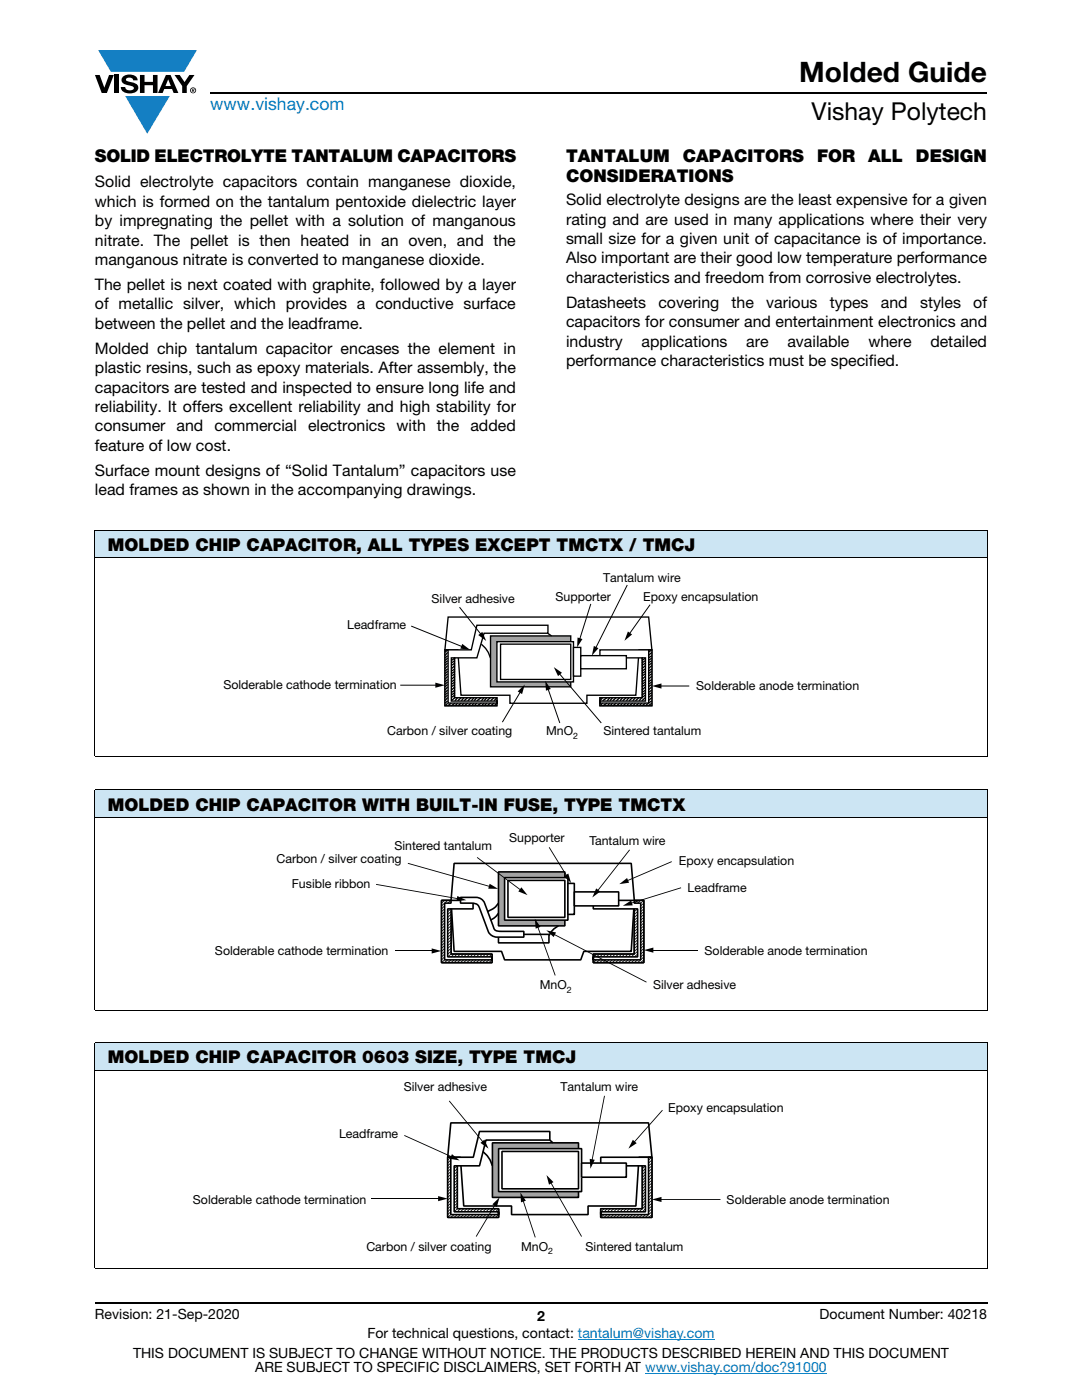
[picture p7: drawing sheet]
<svg xmlns="http://www.w3.org/2000/svg" width="216mm" height="279mm" viewBox="0 0 216 279" stroke-linecap="round" stroke-linejoin="round" font-family="sans-serif">
<g fill="#147fc3">
<path d="M19.6 10h19.7l-2.6 4.3h-1.1h-13.5z"/>
<path d="M25 19.2h8.9l-4.5 7.5z"/>
</g>
<g fill="#000">
<path d="M18.9 15h1l.9 2.5 1-2.5h.9l-1.4 3.6h-1zM22.9 15h.9v3.6h-.9zM24.6 15.3a2.1 2.1 0 0 1 2.8 .3l.1 .4h-.9a.79 .79 0 0 0-.7-.5 .79 .79 0 0 0-.8 .4l.3 .3 1 .2a1.08 1.08 0 0 1 1.2 1 1.08 1.08 0 0 1-1.1 1.2 1.73 1.73 0 0 1-2.4-1.2h.9a.96 .96 0 0 0 .8 .6 .96 .96 0 0 0 .9-.4 1.31 1.31 0 0 0-1.2-.6 1.03 1.03 0 0 1-1.1-.6 1.03 1.03 0 0 1 .2-1.1zM27.9 15h.9v1.3h1.7v-1.3h.9v3.6h-.9v-1.6h-1.7v1.6h-.9zM34.8 15h1.1l.9 1.4 1-1.4h1l-1.5 2.2v1.4h-.9v-1.4z"/>
<path d="M33.6 15.9l.5 1.3h-1.1zM33.1 15l-1.6 3.6h1l.3-.8h1.5l.3 .8h1l-1.6-3.6z"/>
<path d="M38.4 17.8h.2v.2h-.2zM38.3 17.7v.7h.1v-.3l.4 .3-.2-.3 .2-.2-.1-.2z"/>
<path d="M38.1 18a.46 .46 0 0 1 .9 0 .46 .46 0 0 1-.9 0zM37.9 18a.6 .6 0 0 0 1.2 0 .6 .6 0 0 0-1.2 0z"/>
</g>
<path d="M42 18.6h155M18.9 260h178.1" fill="none" stroke="#000" stroke-width=".36"/>
<path d="M115.3 267.3h27.3M128.7 274h36.3" fill="none" stroke="#007ec4" stroke-width=".2"/>
<g fill="#cce5f3">
<path d="M18.9 105.9h178.1v5.4h-178.1z"/>
<path d="M18.9 157.6h178.1v5.5h-178.1z"/>
<path d="M18.9 208.1h178.1v5.5h-178.1z"/>
</g>
<g fill="none" stroke="#000" stroke-width=".2">
<path d="M18.9 105.9h178.1M18.9 111.3h178.1M18.9 105.9v45M197 105.9v45M18.9 150.9h178.1M18.9 157.6h178.1M18.9 157.7v43.9M197 157.7v43.9M18.9 163.1h178.1M18.9 201.7h178.1M18.9 208.1h178.1M18.9 213.6h178.1"/>
<path d="M18.9 208.2v44.9M197 208.2v44.9M18.9 253.2h178.1"/>
</g>
<path d="M89.4 123.1h40l.7 6.6h-2.6l-.6 9.1h-9.8v1.6h-15.4v-1.6h-9.7l-.7-9.1h-2.5z" fill="none" stroke="#000" stroke-width=".27"/>
<path d="M88.8 129.7h5.2l1.2-4.9h14.1v1.6h-12.7l-1.4 4.9h-4.5v8h8.4v1.5h-10.3z" fill-rule="evenodd" fill="#fff"/>
<path d="M88.8 129.7h5.2l1.2-4.9h14.1v1.6h-12.7l-1.4 4.9h-4.5v8h8.4v1.5h-10.3z" fill="none" stroke="#000" stroke-width=".27"/>
<path d="M97.9 126.9h16v10.2h-16z" fill="#a2a2a2"/>
<path d="M97.9 126.9h16v10.2h-16z" fill="none" stroke="#000" stroke-width=".27"/>
<path d="M99.2 128.1h15.2v8h-15.2z" fill="#fff"/>
<path d="M99.2 128.1h15.2v8h-15.2z" fill="none" stroke="#000" stroke-width=".27"/>
<path d="M99.9 128.6h14v7h-14z" fill="#fff"/>
<path d="M99.9 128.6h14v7h-14z" fill="none" stroke="#000" stroke-width=".27"/>
<path d="M114.4 129.2h1.5v5.7h-1.5z" fill="#fff"/>
<path d="M114.4 129.2h1.5v5.7h-1.5z" fill="none" stroke="#000" stroke-width=".27"/>
<path d="M119.7 129.7h10.4v11.1h-10.4v-1.5h8.5v-8h-8.5z" fill-rule="evenodd" fill="#fff"/>
<path d="M96.1 128.6a5.5 5.5 0 0 1 1.8 2.7M109.3 126.4l.8 .5M119.7 129.7h10.4v11.1h-10.4v-1.5h8.5v-8h-8.5z" fill="none" stroke="#000" stroke-width=".27"/>
<path d="M88.8 129.7h.6v10.6h9.7v-.4h-9v-8.6h.6v8h8.4v1.5h-10.3z" fill-rule="evenodd" fill="#fff"/>
<g fill="none" stroke="#000" stroke-width=".27">
<path d="M88.8 129.7h.6v10.6h9.7v-.4h-9v-8.6h.6v8h8.4v1.5h-10.3zM89.3 129.7l-.5 .5M89.3 130.2l-.5 .6M89.3 130.8l-.5 .5M89.3 131.3l-.5 .5M89.3 131.8l-.5 .5M89.3 132.3l-.5 .5M89.3 132.8l-.5 .7M89.3 138.7l-.5 .5M89.3 139.9l-.5 .5M89.3 139.2l-.5 .7M89.3 133.5l-.5 .5"/>
<path d="M89.3 134.5l-.5 .4M89.3 134l-.5 .5M89.3 134.9l-.5 .7M89.3 136.1l-.5 .5M89.3 135.6l-.5 .5M89.3 136.6l-.5 .5M89.3 137.7l-.5 .5M89.3 137.1l-.5 .6M89.3 138.2l-.5 .5M90.8 132.8l-.7 .7M90.8 132.3l-.7 .5M90.8 131.3l-.7 .5"/>
<path d="M90.8 133.5l-.7 .5M90.8 131.8l-.7 .5M90.8 134.5l-.7 .4M90.8 134l-.7 .5M90.8 134.9l-.7 .7M90.8 136.1l-.7 .5M90.8 135.6l-.7 .5M90.8 136.6l-.7 .5M90.8 137.7l-.7 .5M90.8 137.1l-.7 .6M90.8 138.2l-.7 .5M90.8 139.2l-.7 .7"/>
<path d="M90.8 138.7l-.7 .5M91.3 139.2l-.5 .7M92.1 139.2l-.8 .7M92.6 139.2l-.5 .7M93.3 139.2l-.7 .7M94.1 139.2l-.8 .7M94.6 139.2l-.5 .7M95.1 139.2l-.5 .7M96.1 139.2l-1 .7M96.6 139.2l-.5 .7M97.1 139.2l-.5 .7M97.9 139.2l-.8 .7"/>
<path d="M98.6 139.2l-.7 .7M99.1 139.2l-.5 .7M89.3 140.4l-.5 .4M90.1 140.4l-.8 .4M90.8 140.4l-.7 .4M91.3 140.4l-.5 .4M92.1 140.4l-.8 .4M92.6 140.4l-.5 .4M93.3 140.4l-.7 .4M94.1 140.4l-.8 .4M94.6 140.4l-.5 .4M95.1 140.4l-.5 .4"/>
<path d="M96.1 140.4l-1 .4M96.6 140.4l-.5 .4M97.1 140.4l-.5 .4M97.9 140.4l-.8 .4M98.6 140.4l-.7 .4M99.1 140.4l-.5 .4"/>
</g>
<path d="M119.7 139.3h8.5v-8h.6v8.6h-9.1v.4h9.7v-10.6h.7v11.1h-10.4z" fill-rule="evenodd" fill="#fff"/>
<g fill="none" stroke="#000" stroke-width=".27">
<path d="M119.7 139.3h8.5v-8h.6v8.6h-9.1v.4h9.7v-10.6h.7v11.1h-10.4zM120.3 139.2l-.6 .7M121.2 139.2l-.9 .7M121.7 139.2l-.5 .7M122.3 139.2l-.6 .7M123 139.2l-.7 .7M123.7 139.2l-.7 .7M124.3 139.2l-.6 .7M125 139.2l-.7 .7M125.5 139.2l-.5 .7M126.3 139.2l-.8 .7M126.8 139.2l-.5 .7"/>
<path d="M127.5 139.2l-.7 .7M128.8 132.8l-.7 .7M128.8 132.3l-.7 .5M128.8 131.3l-.7 .5M128.8 133.5l-.7 .5M128.8 131.8l-.7 .5M128.8 134.5l-.7 .4M128.8 134l-.7 .5M128.8 134.9l-.7 .7M128.8 136.1l-.7 .5M128.8 135.6l-.7 .5M128.8 136.6l-.7 .5"/>
<path d="M128.8 137.7l-.7 .5M128.8 137.1l-.7 .6M128.8 138.2l-.7 .5M128.8 138.7l-.7 .5-.6 .7M128.8 139.2l-.7 .7M130.1 129.7l-.8 .5M130.1 130.2l-.8 .6M130.1 130.8l-.8 .5M130.1 131.3l-.8 .5M130.1 131.8l-.8 .5M130.1 132.3l-.8 .5M130.1 132.8l-.8 .7"/>
<path d="M130.1 138.7l-.8 .5M130.1 139.9l-1.3 .9M130.1 139.2l-.8 .7M130.1 133.5l-.8 .5M130.1 134.5l-.8 .4M130.1 134l-.8 .5M130.1 134.9l-.8 .7M130.1 136.1l-.8 .5M130.1 135.6l-.8 .5M130.1 136.6l-.8 .5M130.1 137.7l-.8 .5M130.1 137.1l-.8 .6"/>
<path d="M130.1 138.2l-.8 .5M120.3 140.4l-.6 .4M121.2 140.4l-.9 .4M121.7 140.4l-.5 .4M122.3 140.4l-.6 .4M123 140.4l-.7 .4M123.7 140.4l-.7 .4M124.3 140.4l-.6 .4M125 140.4l-.7 .4M125.5 140.4l-.5 .4M126.3 140.4l-.8 .4M126.8 140.4l-.5 .4"/>
<path d="M127.5 140.4l-.7 .4M128.1 140.4l-.6 .4M128.8 140.4l-.7 .4M130.1 140.4l-.8 .4"/>
</g>
<path d="M103.9 138l-3.7 6.1" fill="none" stroke="#000" stroke-width=".2"/>
<path d="M103.3 138l1.4-1.4-.5 1.9z" fill="#000"/>
<path d="M115.9 130.8h9.1v2.7h-9.1z" fill="#fff"/>
<path d="M115.9 130.8h9.1v2.7h-9.1z" fill="none" stroke="#000" stroke-width=".27"/>
<path d="M125.2 116.8l-6.4 12.6M79.9 136.7h7.3M82 124.9l10.4 4.2M91.7 121.2l4.4 5.5M109.3 137.3l2.4 7M111.5 134.3l8.5 10M117.9 120.5l-2.3 7.2M129.7 120.7l-4.2 5.9M131.6 136.9h5.9" fill="none" stroke="#000" stroke-width=".2"/>
<path d="M86.9 136.2l1.9 .5-1.9 .6zM92.2 128.5l1.6 1.2-1.9-.2zM95.4 126.7l.8-.6 .8 1.8zM108.8 135.9l1.1 1.6-1 .3zM110.5 133.1l1.6 1.2-.7 .6zM115.2 127.2l1 .3-1 1.7zM118.5 128.9l.9 .5-1.3 1.4zM125.3 126l.8 .6-1.5 1.3zM130.1 136.9l1.9-.5v1z" fill="#000"/>
<path d="M90.6 172.3h35.4l.6 7.4-.6 10.2h-9.5l-.6 1.7h-15.2l-.6-1.7h-9.5l-.6-10.2z" fill="#fff"/>
<path d="M90.5 172.3l.1-.1h35.4l.1 .1 .6 7.4-.6 10.2h-.1v-.2v.2h-.2l.6-10.2-.6-7.2h-35l-.6 7.2 .6 10h9.3l.7 1.7h15l.7-1.7h9.5v.2h.1l-.1 .1h-9.4l-.7 1.7h-15.2l-.7-1.7h-9.4l-.1-.1-.7-10.2z" fill="#000"/>
<path d="M88.1 179.7h6.3v1.7h-4.4v9h8.2v1.7h-10.1z" fill="#fff"/>
<path d="M88.1 179.5h6.3v.2h-.2h.2v.2h-6.1v12.1h9.7v-1.4h-8l-.2-.2v-9l.2-.2h4.2v-1.5h.2v-.2l.2 .2v1.7l-.2 .1h-4.2v8.8h8l.1 .1v1.7l-.1 .2h-10.1l-.2-.2v-12.4z" fill="#000"/>
<path d="M99.5 174h13.2v10.8h-13.2z" fill="#a2a2a2"/>
<path d="M99.3 174l.2-.2h13.2l.2 .2v10.8h-.2v-.2v.2h-.2v-10.6h-12.9v10.4h13.1v.2h.2l-.2 .1h-13.2l-.2-.1z" fill="#000"/>
<path d="M100.7 175.2h12.6v8.4h-12.6z" fill="#fff"/>
<path d="M100.5 175.2l.2-.2h12.6l.2 .2v8.4h-.2v-.1v.1h-.1v-8.3h-12.4v8.2h12.5v.1h.2l-.2 .2h-12.6l-.2-.2z" fill="#000"/>
<path d="M101.4 175.7h11.3v7.4h-11.3z" fill="#fff"/>
<path d="M101.4 175.5h11.3l.2 .2v7.4h-.2v-.2v.2h-.2v-7.2h-11v7h11.2v.2h.2l-.2 .1h-11.3l-.2-.1v-7.4z" fill="#000"/>
<path d="M113.3 176.3h1.3v6.2h-1.3z" fill="#fff"/>
<path d="M113.2 176.3l.1-.2h1.3l.2 .2v6.2h-.2v-.2v.2h-.2v-6h-.9v5.8h1.1v.2h.2l-.2 .1h-1.3l-.1-.1z" fill="#000"/>
<path d="M118.4 179.7h10.1v12.4h-10.1v-1.7h8.2v-9h-8.2z" fill="#fff"/>
<path d="M118.2 179.7l.2-.2h10.1l.1 .2v12.4l-.1 .2h-10.1l-.2-.2v-1.7l.2-.1h8v-8.8h-8l-.2-.1v-1.7h.2v.2v-.2h.1v1.5h8.1l.1 .2v9l-.1 .2h-8.1v1.4h9.8v-12.1h-9.9v-.2zM110.2 185.5l.5-.5 .1 .2-.1-.2 .7-.4 .1 .3-1.1 .8-.7 1.1-.3-.2 .3-.5 .2 .1-.2-.1z" fill="#000"/>
<path d="M88.1 179.7h1.9v.5h-1.3v11.4h9.5v-.6h-8.9v-9.6h.7v9h8.2v1.7h-10.1z" fill="#fff"/>
<g fill="#000">
<path d="M87.9 179.7l.2-.2h1.9l.2 .2v.5l-.2 .2h-1.1v11h9.1v-.3h-8.7l-.1-.1v-9.6l.1-.2h.7l.2 .2v8.9h8l.1 .1v1.7l-.1 .2h-10.1l-.2-.2v-12.4h.2v.2v-.2h.2v12.3h9.7v-1.4h-8l-.2-.2v-8.9h-.3v9.3h8.7l.1 .2v.6l-.1 .1h-9.5l-.1-.1v-11.4l.1-.1h1.1v-.2h-1.7v-.2zM88.1 181.3l.6-.6 .1 .1-.6 .6zM88.1 181.9l.6-.6 .1 .1-.6 .6zM88.1 182.4l.6-.5 .1 .1-.6 .5zM88.1 183l.6-.6 .1 .1-.6 .6zM88.1 183.6l.6-.6 .1 .1-.6 .6zM88.1 184.1l.6-.5 .1 .1-.6 .5zM88.1 190.4l.6-.6 .1 .1-.6 .6zM88.1 191.5l.6-.6 .1 .1-.6 .6zM88.1 190.9l.6-.5 .1 .1-.6 .5zM88.1 184.7l.6-.6 .1 .1-.6 .6zM88.1 185.8l.6-.5 .1 .1-.6 .5z"/>
<path d="M88.1 185.3l.6-.6 .1 .1-.6 .6zM88.1 186.4l.6-.6 .1 .1-.6 .6zM88.1 187.5l.6-.5 .1 .1-.6 .5zM88.1 187l.6-.6 .1 .1-.6 .6zM88.1 188.1l.6-.6 .1 .1-.6 .6zM88.1 189.2l.6-.5 .1 .1-.6 .5zM88.1 188.7l.6-.6 .1 .1-.6 .6zM88.1 189.8l.6-.6 .1 .1-.6 .6zM88.1 192.1l.6-.6 .1 .1-.6 .6zM88.7 192.1l.6-.6 .1 .1-.6 .6zM89.3 184.7l.6-.6 .2 .1-.7 .6zM89.3 186.4l.6-.6 .2 .1-.7 .6z"/>
<path d="M89.3 188.1l.6-.6 .2 .1-.7 .6zM89.3 189.8l.6-.6 .2 .1-.7 .6zM89.3 184.1l.6-.5 .1 .1-.6 .5zM89.3 183.6l.6-.6 .1 .1-.6 .6zM89.3 185.8l.6-.5 .1 .1-.6 .5zM89.3 185.3l.6-.6 .1 .1-.6 .6zM89.3 187.5l.6-.5 .1 .1-.6 .5zM89.3 187l.6-.6 .1 .1-.6 .6zM89.3 189.2l.6-.5 .1 .1-.6 .5zM89.3 188.7l.6-.6 .1 .1-.6 .6zM89.3 190.9l.6-.5 .1 .1-.6 .5zM89.3 190.4l.6-.6 .1 .1-.6 .6z"/>
<path d="M89.3 192.1l.6-.6 .1 .1-.6 .6zM89.9 190.9l.7-.5 .1 .1-.6 .5zM89.9 192.1l.7-.6 .1 .1-.6 .6zM90.6 192.1l.6-.6 .1 .1-.6 .6zM90.6 190.9l.6-.5 .1 .1-.6 .5zM91.2 192.1l.6-.6 .1 .1-.6 .6zM91.2 190.9l.6-.5 .1 .1-.6 .5zM91.8 192.1l.6-.6 .2 .1-.7 .6zM91.8 190.9l.6-.5 .2 .1-.7 .5zM92.5 192.1l.6-.6 .1 .1-.6 .6zM92.5 190.9l.6-.5 .1 .1-.6 .5zM93.1 192.1l.6-.6 .1 .1-.6 .6z"/>
<path d="M93.1 190.9l.6-.5 .1 .1-.6 .5zM93.7 190.9l.6-.5 .2 .1-.7 .5zM93.7 192.1l.6-.6 .2 .1-.7 .6zM94.3 190.9l.7-.5 .1 .1-.7 .5zM94.3 192.1l.7-.6 .1 .1-.7 .6zM95 190.9l.6-.5 .1 .1-.6 .5zM95 192l.6-.5 .1 .1-.6 .6zM95.6 192.1l.6-.6 .1 .1-.6 .6zM95.6 190.9l.6-.5 .1 .1-.6 .5zM96.2 192.1l.6-.6 .2 .1-.7 .6zM96.2 190.9l.6-.5 .2 .1-.7 .5zM96.9 192l.6-.5 .1 .1-.6 .6z"/>
<path d="M96.9 190.9l.6-.5 .1 .1-.6 .5zM97.5 190.9l.6-.5 .1 .1-.6 .5zM97.5 192.1l.6-.6 .1 .1-.6 .6z"/>
</g>
<path d="M126.6 179.7h1.9v12.4h-10.1v-1.7h8.2v-9h.6v9.6h-8.8v.6h9.4v-11.4h-1.2z" fill="#fff"/>
<g fill="#000">
<path d="M126.6 179.5h1.9v.2h-.2h.2v.2h-1.8v.2h1.1l.2 .1v11.4l-.2 .1h-9.4l-.2-.1v-.6l.2-.2h8.7v-9.3h-.4v8.9l-.1 .2h-8.1v1.4h9.8v-12.3h.2v-.2l.1 .2v12.4l-.1 .2h-10.1l-.2-.2v-1.7l.2-.1h8v-8.9l.2-.2h.6l.2 .2v9.6l-.2 .1h-8.7v.3h9.2v-11h-1.1l-.2-.2v-.5zM118.3 190.9l.6-.5 .1 .1-.6 .5zM118.3 192.1l.6-.6 .1 .1-.6 .6zM118.9 192l.7-.5 .1 .1-.7 .6zM118.9 190.9l.7-.5 .1 .1-.7 .5zM119.6 192.1l.6-.6 .1 .1-.6 .6zM119.6 190.9l.6-.5 .1 .1-.6 .5zM120.2 192.1l.6-.6 .1 .1-.6 .6zM120.2 190.9l.6-.5 .1 .1-.6 .5zM120.8 192l.7-.5 .1 .1-.7 .6zM120.8 190.9l.7-.5 .1 .1-.7 .5zM121.5 192.1l.6-.6 .1 .1-.6 .6z"/>
<path d="M121.5 190.9l.6-.5 .1 .1-.6 .5zM122.1 192.1l.6-.6 .1 .1-.6 .6zM122.1 190.9l.6-.5 .1 .1-.6 .5zM122.7 192l.7-.5 .1 .1-.7 .6zM122.7 190.9l.7-.5 .1 .1-.7 .5zM123.4 192.1l.6-.6 .1 .1-.6 .6zM123.4 190.9l.6-.5 .1 .1-.6 .5zM124 192.1l.6-.6 .1 .1-.6 .6zM124 190.9l.6-.5 .1 .1-.6 .5zM124.6 192l.7-.5 .1 .1-.7 .6zM124.6 190.9l.7-.5 .1 .1-.7 .5zM125.3 192.1l.6-.6 .1 .1-.6 .6z"/>
<path d="M125.3 190.9l.6-.5 .1 .1-.6 .5zM125.9 192.1l.6-.6 .1 .1-.6 .6zM125.9 190.9l.6-.5 .1 .1-.6 .5zM126.5 184.7l.7-.6 .1 .1-.7 .6zM126.5 186.4l.7-.6 .1 .1-.7 .6zM126.5 188.1l.7-.6 .1 .1-.7 .6zM126.5 189.8l.7-.6 .1 .1-.7 .6zM126.5 184.1l.7-.5 .1 .1-.7 .5zM126.5 183.6l.7-.6 .1 .1-.7 .6zM126.5 185.8l.7-.5 .1 .1-.7 .5zM126.5 185.3l.7-.6 .1 .1-.7 .6zM126.5 187.5l.7-.5 .1 .1-.7 .5z"/>
<path d="M126.5 187l.7-.6 .1 .1-.7 .6zM126.5 189.2l.7-.5 .1 .1-.7 .5zM126.5 188.7l.7-.6 .1 .1-.7 .6zM126.5 190.4l.7-.6 .1 .1-.7 .6zM126.5 190.9l.7-.5 .1 .1-.7 .5zM126.5 192l.7-.5 .1 .1-.7 .6zM127.2 192.1l.6-.6 .1 .1-.6 .6zM127.8 180.7l.6-.5 .1 .1-.6 .5zM127.8 181.3l.6-.6 .1 .1-.6 .6zM127.8 181.9l.6-.6 .1 .1-.6 .6zM127.8 182.4l.6-.5 .1 .1-.6 .5zM127.8 183l.6-.6 .1 .1-.6 .6z"/>
<path d="M127.8 183.6l.6-.6 .1 .1-.6 .6zM127.8 184.1l.6-.5 .1 .1-.6 .5zM127.8 190.4l.6-.6 .1 .1-.6 .6zM127.8 191.5l.6-.6 .1 .1-.6 .6zM127.8 190.9l.6-.5 .1 .1-.6 .5zM127.8 184.7l.6-.6 .1 .1-.6 .6zM127.8 185.8l.6-.5 .1 .1-.6 .5zM127.8 185.3l.6-.6 .1 .1-.6 .6zM127.8 186.4l.6-.6 .1 .1-.6 .6zM127.8 187.5l.6-.5 .1 .1-.6 .5zM127.8 187l.6-.6 .1 .1-.6 .6zM127.8 188.1l.6-.6 .1 .1-.6 .6z"/>
<path d="M127.8 189.2l.6-.5 .1 .1-.6 .5zM127.8 188.7l.6-.6 .1 .1-.6 .6zM127.8 189.8l.6-.6 .1 .1-.6 .6zM127.8 192.1l.6-.6 .1 .1-.6 .6z"/>
</g>
<path d="M114.6 178h8.8v2.8h-8.8z" fill="#fff"/>
<path d="M114.4 178l.2-.2h8.8l.2 .2v2.8h-.2v-.2v.2h-.1v-2.6h-8.5v2.4h8.6v.2h.2l-.2 .1h-8.8l-.2-.1z" fill="#000"/>
<path d="M99.5 186.5h10v1.7h-10z" fill="#fff"/>
<g fill="#000">
<path d="M88.1 180.2l.6-.6 .1 .2-.6 .5zM88.1 180.7l1.2-1.1 .1 .2-1.2 1zM89.3 180.2l.6-.6 .1 .2-.6 .5zM126.5 180.2l.7-.6 .1 .2-.7 .5zM127.2 180.2l.6-.6 .1 .2-.6 .5zM127.8 180.2l.6-.6 .1 .2-.6 .5zM89.3 183l.6-.6 .2 .1-.7 .6zM89.3 182.4l.6-.5 .1 .1-.6 .5zM89.3 181.9l.6-.6 .1 .1-.6 .6zM99.3 186.5l.2-.2h10l.2 .2v1.7l-.2 .1h-10v-.1h.1h-.1v-.2h9.9v-1.4h-9.8v1.6h-.1v.1l-.2-.1zM126.5 183l.7-.6 .1 .1-.7 .6zM126.5 182.4l.7-.5 .1 .1-.7 .5z"/>
<path d="M126.5 181.9l.7-.6 .1 .1-.7 .6z"/>
</g>
<path d="M91.9 179.1h3.1a1.87 1.87 0 0 1 1.7 1.1l1.7 4.6a1.03 1.03 0 0 0 .9 1l5.2 .1v1.1h-5.4a1.99 1.99 0 0 1-1.6-1l-1.8-4.7a1.4 1.4 0 0 0-1.6-1.1h-2.2z" fill="#fff"/>
<g fill="#000">
<path d="M75.1 176.4l16.4 2.9v.2l-16.5-2.9zM81.4 172.2l16.5 4.7v.1l-16.5-4.6zM91.3 178.8l1.7 .8-1.9 .2zM95.3 171l8.8 6.6-.1 .2-8.9-6.6zM97.7 176.4l1.7 1h-2zM104 177.1l1.3 1.5-1.9-.7zM109.5 169.1h.2l3.5 5.8h-.1zM112.5 174.9l.9-.6 .6 1.9zM119 177.3l.8 .6-1.6 1.2zM123.6 176.4l1.5-1.2 .4 1zM125.6 169.5l.1 .2-6.5 8.2-.1-.1zM124.3 180.8l1.6-1.1 .4 1z"/>
<path d="M125 175.8l9-3.9 .1 .1-9.1 3.9zM125.7 180.2l10.2-3.1v.2l-10.1 3.1zM86.1 189.3l2 .5-2 .5zM97.2 181.8a4 4 0 0 0 2.1-1.7l.3 .2-.4 .5-.1-.1 .1 .1-.5 .5-.7 .4v-.1v.1l-.7 .4zM97.8 183.5l.8-.5 .7-.8 .3 .1-.3 .4-.1-.1 .1 .1-.6 .6-.2 .2-.1-.2 .1 .2-.6 .3zM91.7 179.1l.2-.2h3.1a2.02 2.02 0 0 1 1.8 1.2l1.8 4.7a.96 .96 0 0 0 1.1 .9h4.8l.2 .2v.6h-.3v-.5h-4.3a1.42 1.42 0 0 1-1.8-1.1l-1.8-4.7-.3-.4-.9-.5h-3.2v.8h2.4a1.43 1.43 0 0 1 1.4 1.2l1.7 4.6-.1 .1 .1-.1 .6 .7 .9 .3h5.3v-.4h.3v.5l-.2 .2h-5.4a2.13 2.13 0 0 1-1.8-1.2l-2-5.1-.3-.3-.5-.2h-2.6l-.2-.2zM106.7 183.4l1.2 1.6-1 .3zM107.2 184.9l.1-.1 3.6 9.8-.2 .1zM109 185.7l1.9 .4-.4 .9zM110.4 186.3l18.6 9.6v.2l-18.6-9.6zM128.5 189.6l1.9-.5v1z"/>
</g>
<path d="M78.8 189.8h7.7M130 189.6h9.3" fill="none" stroke="#000" stroke-width=".2"/>
<path d="M89.9 224.1h39.5l.7 6.9h-2.6l-.6 9.7h-9.6v1.7h-15.2v-1.7h-9.6l-.6-9.7h-2.6z" fill="#fff"/>
<path d="M89.8 224.1l.2-.2h39.4l.2 .2 .6 6.8-.1 .2h-2.4l-.7 9.6h-.1v-.2v.2h-.2l.6-9.8 .2-.1h2.4l-.6-6.5h-39.2l-.6 6.5h2.4l.1 .1 .7 9.6h9.4l.1 .2v1.5h15v-1.5l.1-.2h9.6v.2h.1l-.1 .1h-9.4v1.6l-.2 .2h-15.2l-.2-.2v-1.6h-9.4l-.1-.1-.7-9.6h-2.4l-.1-.2z" fill="#000"/>
<path d="M89.3 231h5.1l1.3-5.2h14v1.7h-12.7l-1.3 5.2h-4.5v8.5h8.3v1.8h-10.2z" fill="#fff"/>
<path d="M89.2 231l.1-.2h5l1.2-5 .2-.2h14l.2 .2v1.7l-.2 .2h-12.7l-.2-.2 .2-.1h12.5v-1.4h-13.7l-1.2 5-.2 .1h-4.9v11.7h9.8v-1.4h-8.1l-.1-.2v-8.5l.1-.2h4.4l1.2-5 .2 .2v-.2l.1 .1-1.3 5.1-.1 .1h-4.3v8.3h8.1l.2 .1v1.8l-.2 .1h-10.2l-.1-.1z" fill="#000"/>
<path d="M98.3 228.1h17.1v10.9h-17.1z" fill="#a2a2a2"/>
<path d="M98.1 228.1l.2-.2h17.1l.2 .2v10.9h-.2v-.2v.2h-.1v-10.8h-16.9v10.6h17v.2h.2l-.2 .1h-17.1l-.2-.1z" fill="#000"/>
<path d="M99.5 229.2h16.6v8.6h-16.6z" fill="#fff"/>
<path d="M99.3 229.2l.2-.1h16.5l.2 .1v8.6h-.2v-.2v.2h-.1v-8.4h-16.2v8.2h16.3v.2h.2l-.2 .2h-16.5l-.2-.2z" fill="#000"/>
<path d="M100.2 229.8h15.2v7.5h-15.2z" fill="#fff"/>
<path d="M100.2 229.6h15.2l.2 .2v7.5h-.2v-.2v.2h-.1v-7.3h-15v7.1h15.1v.2h.2l-.2 .1h-15.2l-.2-.1v-7.5z" fill="#000"/>
<path d="M119.9 231h10.2v12h-10.2v-1.8h8.3v-8.5h-8.3z" fill="#fff"/>
<path d="M96.2 229.9l.3-.2a5.9 5.9 0 0 1 1.9 2.9l-.3 .1a5.5 5.5 0 0 0-1.9-2.8zM109.8 227.4l.6 .6-.2 .2-.6-.6zM119.7 231l.2-.2h10.2l.1 .2v12l-.1 .1h-10.2l-.2-.1v-1.8l.2-.1h8.1v-8.3h-8.1l-.2-.1v-1.7h.2v.1v-.1h.1v1.5h8.2l.1 .2v8.5l-.1 .2h-8.2v1.4h9.9v-11.7h-10v-.1z" fill="#000"/>
<path d="M89.3 231h.7v11.4h9.5v-.6h-8.9v-9.1h.6v8.5h8.3v1.8h-10.2z" fill="#fff"/>
<g fill="#000">
<path d="M89.3 231.4l.6-.5 .1 .1-.6 .6zM89.3 232.1l.6-.6 .1 .1-.6 .6zM89.3 232.6l.6-.5 .1 .1-.6 .5zM89.3 233.2l.6-.6 .1 .1-.6 .6zM89.3 233.8l.6-.6 .1 .1-.6 .6zM89.3 234.3l.6-.5 .1 .1-.6 .5zM89.3 234.9l.6-.6 .1 .1-.6 .6zM89.3 235.5l.6-.6 .1 .1-.6 .6zM89.3 236.6l.6-.6 .1 .2-.6 .5zM89.3 236l.6-.5 .1 .1-.6 .6zM89.3 237.2l.6-.6 .1 .1-.6 .6zM89.3 238.4l.6-.6 .1 .1-.6 .6z"/>
<path d="M89.3 237.7l.6-.5 .1 .1-.6 .6zM89.3 238.9l.6-.5 .1 .1-.6 .5zM89.3 240.1l.6-.6 .1 .1-.6 .6zM89.3 239.5l.6-.6 .1 .1-.6 .6zM90.6 235.5l.6-.6 .1 .1-.6 .6zM90.6 233.8l.6-.6 .1 .1-.6 .6zM90.6 236.6l.6-.6 .1 .2-.6 .5zM90.6 236l.6-.5 .1 .1-.6 .6zM90.6 237.2l.6-.6 .1 .1-.6 .6zM90.6 238.4l.6-.6 .1 .1-.6 .6zM90.6 237.7l.6-.5 .1 .1-.6 .6zM90.6 238.9l.6-.6 .1 .1-.6 .6z"/>
<path d="M90.6 240.1l.6-.6 .1 .1-.6 .6zM90.6 239.5l.6-.6 .1 .1-.6 .6zM90.6 234.9l.6-.6 .1 .1-.6 .6zM90.6 234.3l.6-.5 .1 .1-.6 .5zM90.6 233.2l.6-.6 .1 .1-.6 .6zM89.2 231l.1-.2h.7l.1 .2v11.2h9.2v-.2h-8.7l-.1-.2v-9.1l.1-.2h.6l.2 .2v8.4h8.1l.2 .1v1.8l-.2 .1h-10.2v-.1h.2h-.2v-.2h10v-1.4h-8.1l-.1-.2v-8.4h-.3v8.9h8.7l.2 .1v.6l-.2 .2h-9.5l-.2-.2v-11.3h-.3v11.9h-.2v.1l-.1-.1zM89.3 241.2l.6-.6 .1 .1-.6 .6zM89.3 242.3l.6-.5 .1 .1-.6 .6zM89.3 241.8l.6-.6 .1 .1-.6 .6zM89.3 240.6l.6-.5 .1 .1-.6 .5zM89.3 242.9l.6-.6 .1 .2-.6 .5zM89.9 242.9l.7-.6 .1 .2-.7 .5z"/>
<path d="M90.6 240.6l.6-.5 .1 .1-.6 .5zM90.6 241.8l.6-.6 .1 .1-.6 .6zM90.6 241.2l.6-.6 .1 .1-.6 .6zM90.6 242.9l.6-.6 .1 .2-.6 .5zM91.2 241.8l.6-.6 .1 .1-.6 .6zM91.2 242.9l.6-.6 .1 .2-.6 .5zM91.8 241.8l.7-.6 .1 .1-.7 .6zM91.8 242.9l.7-.6 .1 .2-.7 .5zM92.5 242.9l.6-.6 .1 .2-.6 .5zM92.5 241.8l.6-.6 .1 .1-.6 .6zM93.1 242.9l.6-.6 .1 .2-.6 .5zM93.1 241.8l.6-.6 .1 .1-.6 .6z"/>
<path d="M93.7 241.8l.7-.6 .1 .1-.7 .6zM93.7 242.9l.7-.6 .1 .2-.7 .5zM94.4 242.9l.6-.6 .1 .2-.6 .5zM94.4 241.8l.6-.6 .1 .1-.6 .6zM95 241.8l.6-.6 .1 .1-.6 .6zM95 242.9l.6-.6 .1 .2-.6 .5zM95.6 241.8l.7-.6 .1 .1-.7 .6zM95.6 242.9l.7-.6 .1 .2-.7 .5zM96.3 241.8l.6-.6 .1 .1-.6 .6zM96.3 242.9l.6-.6 .1 .2-.6 .5zM96.9 242.9l.6-.6 .1 .2-.6 .5zM96.9 241.8l.6-.6 .1 .1-.6 .6z"/>
<path d="M97.5 241.8l.7-.6 .1 .1-.7 .6zM97.5 242.9l.7-.6 .1 .2-.7 .5zM98.2 242.9l.6-.6 .1 .2-.6 .5zM98.2 241.8l.6-.6 .1 .1-.6 .6zM98.8 241.8l.6-.6 .2 .1-.7 .6zM98.8 242.9l.6-.6 .1 .2-.6 .5z"/>
</g>
<path d="M129.4 231h.7v12h-10.2v-1.8h8.3v-8.5h.6v9.1h-8.9v.6h9.5z" fill="#fff"/>
<g fill="#000">
<path d="M128.1 235.5l.6-.6 .1 .1-.6 .6zM128.1 233.8l.6-.6 .1 .1-.6 .6zM128.1 237.2l.6-.6 .1 .1-.6 .6zM128.1 238.4l.6-.6 .1 .1-.6 .6zM128.1 238.9l.6-.6 .1 .1-.6 .6zM128.1 240.1l.6-.6 .1 .1-.6 .6zM128.1 234.9l.6-.6 .1 .1-.6 .6zM128.1 234.3l.6-.5 .1 .1-.6 .5zM128.1 233.2l.6-.6 .1 .1-.6 .6zM128.1 236.6l.6-.6 .1 .2-.6 .5zM128.1 236l.6-.5 .1 .1-.6 .6zM128.1 237.8l.6-.6 .1 .1-.6 .6z"/>
<path d="M128.1 239.5l.6-.6 .1 .1-.6 .6zM129.4 232.1l.6-.7 .1 .2-.6 .6zM129.4 233.8l.6-.6 .1 .1-.6 .6zM129.4 235.5l.6-.6 .1 .1-.6 .6zM129.4 237.2l.6-.6 .1 .1-.6 .6zM129.4 238.4l.6-.6 .1 .1-.6 .6zM129.4 240.1l.6-.6 .1 .1-.6 .6zM129.4 231.4l.6-.5 .1 .1-.6 .6zM129.4 232.6l.6-.5 .1 .1-.6 .5zM129.4 233.2l.6-.6 .1 .1-.6 .6zM129.4 234.3l.6-.5 .1 .1-.6 .5zM129.4 234.9l.6-.6 .1 .1-.6 .6z"/>
<path d="M129.4 236.6l.6-.6 .1 .2-.6 .5zM129.4 236l.6-.5 .1 .1-.6 .6zM129.4 237.7l.6-.5 .1 .1-.6 .6zM129.4 238.9l.6-.5 .1 .1-.6 .5zM129.4 239.5l.6-.6 .1 .1-.6 .6zM119.8 241.8l.7-.6 .1 .1-.7 .6zM119.8 242.9l.7-.6 .1 .2-.7 .5zM120.5 241.8l.6-.6 .1 .1-.6 .6zM120.5 242.9l.6-.6 .1 .2-.6 .5zM121.1 241.8l.6-.6 .1 .1-.6 .6zM121.1 242.9l.6-.6 .1 .2-.6 .5zM121.7 241.8l.7-.6 .1 .1-.7 .6z"/>
<path d="M121.7 242.9l.7-.6 .1 .2-.7 .5zM122.4 241.8l.6-.6 .1 .1-.6 .6zM122.4 242.9l.6-.6 .1 .2-.6 .5zM123 241.8l.6-.6 .1 .1-.6 .6zM123 242.9l.6-.6 .1 .2-.6 .5zM123.6 241.8l.7-.6 .1 .1-.7 .6zM123.6 242.9l.7-.6 .1 .2-.7 .5zM124.3 241.8l.6-.6 .1 .1-.6 .6zM124.3 242.9l.6-.6 .1 .2-.6 .5zM124.9 241.8l.6-.6 .1 .1-.6 .6zM124.9 242.9l.6-.6 .1 .2-.6 .5zM125.5 241.8l.7-.6 .1 .1-.7 .6z"/>
<path d="M125.5 242.9l.7-.6 .1 .2-.7 .5zM126.2 241.8l.6-.6 .1 .1-.6 .6zM126.2 242.9l.6-.6 .1 .2-.6 .5zM126.8 241.8l.6-.6 .2 .1-.7 .6zM126.8 242.9l.6-.6 .2 .2-.7 .5zM127.4 241.8l.7-.6 .1 .1-.6 .6zM127.5 242.9l.6-.6 .1 .2-.6 .5zM128.1 241.8l.6-.6 .1 .1-.6 .6zM128.1 240.6l.6-.5 .1 .1-.6 .5zM128.1 241.2l.6-.6 .1 .1-.6 .6zM128.1 242.9l.6-.6 .1 .2-.6 .5zM128.7 242.9l.7-.6 .1 .2-.7 .5z"/>
<path d="M129.4 241.8l.6-.6 .1 .1-.6 .6zM129.4 241.2l.6-.6 .1 .1-.6 .6zM129.4 242.3l.6-.5 .1 .1-.6 .6zM129.4 240.6l.6-.5 .1 .1-.6 .5zM129.4 242.9l.6-.6 .1 .2-.6 .5zM129.2 231l.2-.2h.7l.1 .2v12h-.1v-.2v.2h-.2v-11.9h-.3v11.3l-.2 .2h-9.5l-.2-.2v-.6l.2-.1h8.7v-8.9h-.3v8.4l-.1 .2h-8.2v1.4h10.1v.2h.1l-.1 .1h-10.2l-.2-.1v-1.8l.2-.1h8.1v-8.4l.2-.2h.6l.2 .2v9.1l-.2 .2h-8.8v.2h9.2z"/>
</g>
<path d="M116 232.1h9v2.8h-9z" fill="#fff"/>
<g fill="#000">
<path d="M89.6 219.8l.1-.1 6.9 8.3-.2 .1zM120.5 218.7h.2l-2.5 13h-.2zM80.7 226.5l9.6 4.4v.1l-9.7-4.3zM87.4 238.7l1.9 .5-1.9 .5zM90.2 230.3l1.5 1.3-1.9-.3zM95.9 228.1l.8-.7 .8 1.8zM103.8 238l1.1 1.6-.9 .4zM109 234.5l1.4 1.4-.8 .5zM117.7 231.3l1 .2-.9 1.7zM115.9 232.1l.2-.1h8.9l.1 .1v2.8h-.1v-.1v.1h-.2v-2.6h-8.6v2.5h8.8v.1h.1l-.1 .2h-8.9l-.2-.2zM126.3 227.5l.7 .6-1.6 1.1zM130.1 239.4l1.9-.5v1z"/>
<path d="M132.1 221.5l.2 .1-5.8 6.5-.1-.1zM98.8 240.3l.1 .1-3.8 6.4-.2-.1zM98.3 240.3l1.4-1.3-.6 1.9zM104.3 239.5l.1-.1 2.5 7.5-.2 .1zM109.7 235.9l.2-.1 6.2 10.9-.1 .1z"/>
</g>
<path d="M74.1 239.2h13.7M131.6 239.4h12.2" fill="none" stroke="#000" stroke-width=".2"/>
<text font-size="5.6" x="159.5" y="16.4">Molded Guide</text>
<text font-size="4.9" x="161.9" y="24">Vishay Polytech</text>
<text font-size="3.5" fill="#007ec4" x="42" y="21.9">www.vishay.com</text>
<g font-size="3.5">
<text x="18.9" y="32.3">SOLID ELECTROLYTE TANTALUM CAPACITORS</text>
<text x="112.9" y="32.3">TANTALUM</text>
<text x="136.2" y="32.3">CAPACITORS</text>
<text x="163" y="32.3">FOR</text>
<text x="173.2" y="32.3">ALL</text>
<text x="182.8" y="32.3">DESIGN</text>
<text x="112.9" y="36.2">CONSIDERATIONS</text>
<text x="21.5" y="110">MOLDED CHIP CAPACITOR, ALL TYPES EXCEPT TMCTX / TMCJ</text>
<text x="21.5" y="161.8">MOLDED CHIP CAPACITOR WITH BUILT-IN FUSE, TYPE TMCTX</text>
<text x="21.5" y="212.2">MOLDED CHIP CAPACITOR 0603 SIZE, TYPE TMCJ</text>
</g>
<g font-size="3.2">
<text x="18.9" y="37.4">Solid electrolyte capacitors contain manganese dioxide,</text>
<text x="18.9" y="41.3">which is formed on the tantalum pentoxide dielectric layer</text>
<text x="112.9" y="40.9">Solid electrolyte designs are the least expensive for a given</text>
<text x="18.9" y="45.2">by impregnating the pellet with a solution of manganous</text>
<text x="112.9" y="44.8">rating and are used in many applications where their very</text>
<text x="18.9" y="49">nitrate. The pellet is then heated in an oven, and the</text>
<text x="18.9" y="52.9">manganous nitrate is converted to manganese dioxide.</text>
<text x="112.9" y="48.7">small size for a given unit of capacitance is of importance.</text>
<text x="112.9" y="52.6">Also important are their good low temperature performance</text>
<text x="18.9" y="57.9">The pellet is next coated with graphite, followed by a layer</text>
<text x="112.9" y="56.5">characteristics and freedom from corrosive electrolytes.</text>
<text x="18.9" y="61.7">of metallic silver, which provides a conductive surface</text>
<text x="18.9" y="65.6">between the pellet and the leadframe.</text>
<text x="112.9" y="61.4">Datasheets</text>
<text x="112.9" y="65.3">capacitors for consumer and entertainment electronics and</text>
<text x="131.4" y="61.4">covering</text>
<text x="146" y="61.4">the</text>
<text x="152.9" y="61.4">various</text>
<text x="165.6" y="61.4">types</text>
<text x="175.8" y="61.4">and</text>
<text x="183.6" y="61.4">styles</text>
<text x="194.2" y="61.4">of</text>
<text x="18.9" y="70.6">Molded chip tantalum capacitor encases the element in</text>
<text x="112.9" y="69.2">industry</text>
<text x="128" y="69.2">applications</text>
<text x="148.9" y="69.2">are</text>
<text x="157.1" y="69.2">available</text>
<text x="173.3" y="69.2">where</text>
<text x="185.6" y="69.2">detailed</text>
<text x="18.9" y="74.4">plastic resins, such as epoxy materials. After assembly, the</text>
<text x="112.9" y="73">performance characteristics must be specified.</text>
<text x="18.9" y="78.3">capacitors are tested and inspected to ensure long life and</text>
<text x="18.9" y="82.2">reliability. It offers excellent reliability and high stability for</text>
<text x="18.9" y="86.1">consumer and commercial electronics with the added</text>
<text x="18.9" y="90">feature of low cost.</text>
<text x="18.9" y="94.9">Surface mount designs of “Solid Tantalum” capacitors use</text>
<text x="18.9" y="98.8">lead frames as shown in the accompanying drawings.</text>
</g>
<g font-size="2.8">
<text x="18.9" y="263.3">Revision: 21-Sep-2020</text>
<text x="107.2" y="263.6">2</text>
<text x="163.6" y="263.3">Document Number: 40218</text>
<text x="73.3" y="267.1">For technical questions, contact: tantalum@vishay.com</text>
<text x="26.5" y="271">THIS DOCUMENT IS SUBJECT TO CHANGE WITHOUT NOTICE. THE PRODUCTS DESCRIBED HEREIN AND THIS DOCUMENT</text>
<text x="50.9" y="273.8">ARE SUBJECT TO SPECIFIC DISCLAIMERS, SET FORTH AT www.vishay.com/doc?91000</text>
</g>
<g font-size="2.5">
<text x="110.8" y="120">Supporter</text>
<text x="120.3" y="116.1">Tantalum wire</text>
<text x="128.3" y="120">Epoxy encapsulation</text>
<text x="69.3" y="125.5">Leadframe</text>
<text x="86.1" y="120.2">Silver adhesive</text>
<text x="44.6" y="137.6">Solderable cathode termination</text>
<text x="138.9" y="137.7">Solderable anode termination</text>
<text x="77.3" y="146.7">Carbon / silver coating</text>
<text x="109" y="146.7">MnO</text>
<text x="120.4" y="146.7">Sintered tantalum</text>
<text x="55.2" y="172.3">Carbon / silver coating</text>
<text x="78.7" y="169.6">Sintered tantalum</text>
<text x="101.6" y="168.1">Supporter</text>
<text x="117.6" y="168.6">Tantalum wire</text>
<text x="135.5" y="172.6">Epoxy encapsulation</text>
<text x="58.2" y="177.2">Fusible ribbon</text>
<text x="137.2" y="178.1">Leadframe</text>
<text x="42.9" y="190.6">Solderable cathode termination</text>
<text x="140.6" y="190.6">Solderable anode termination</text>
<text x="107.7" y="197.4">MnO</text>
<text x="130.3" y="197.4">Silver adhesive</text>
<text x="80.6" y="217.7">Silver adhesive</text>
<text x="111.8" y="217.7">Tantalum wire</text>
<text x="133.4" y="222">Epoxy encapsulation</text>
<text x="67.7" y="227">Leadframe</text>
<text x="38.5" y="240.3">Solderable cathode termination</text>
<text x="145" y="240.2">Solderable anode termination</text>
<text x="73.1" y="249.6">Carbon / silver coating</text>
<text x="104" y="249.6">MnO</text>
<text x="116.8" y="249.6">Sintered tantalum</text>
</g>
<g font-size="1.8">
<text x="114.4" y="147.5">2</text>
<text x="113.1" y="198.1">2</text>
<text x="109.4" y="250.3">2</text>
</g>
</svg>
